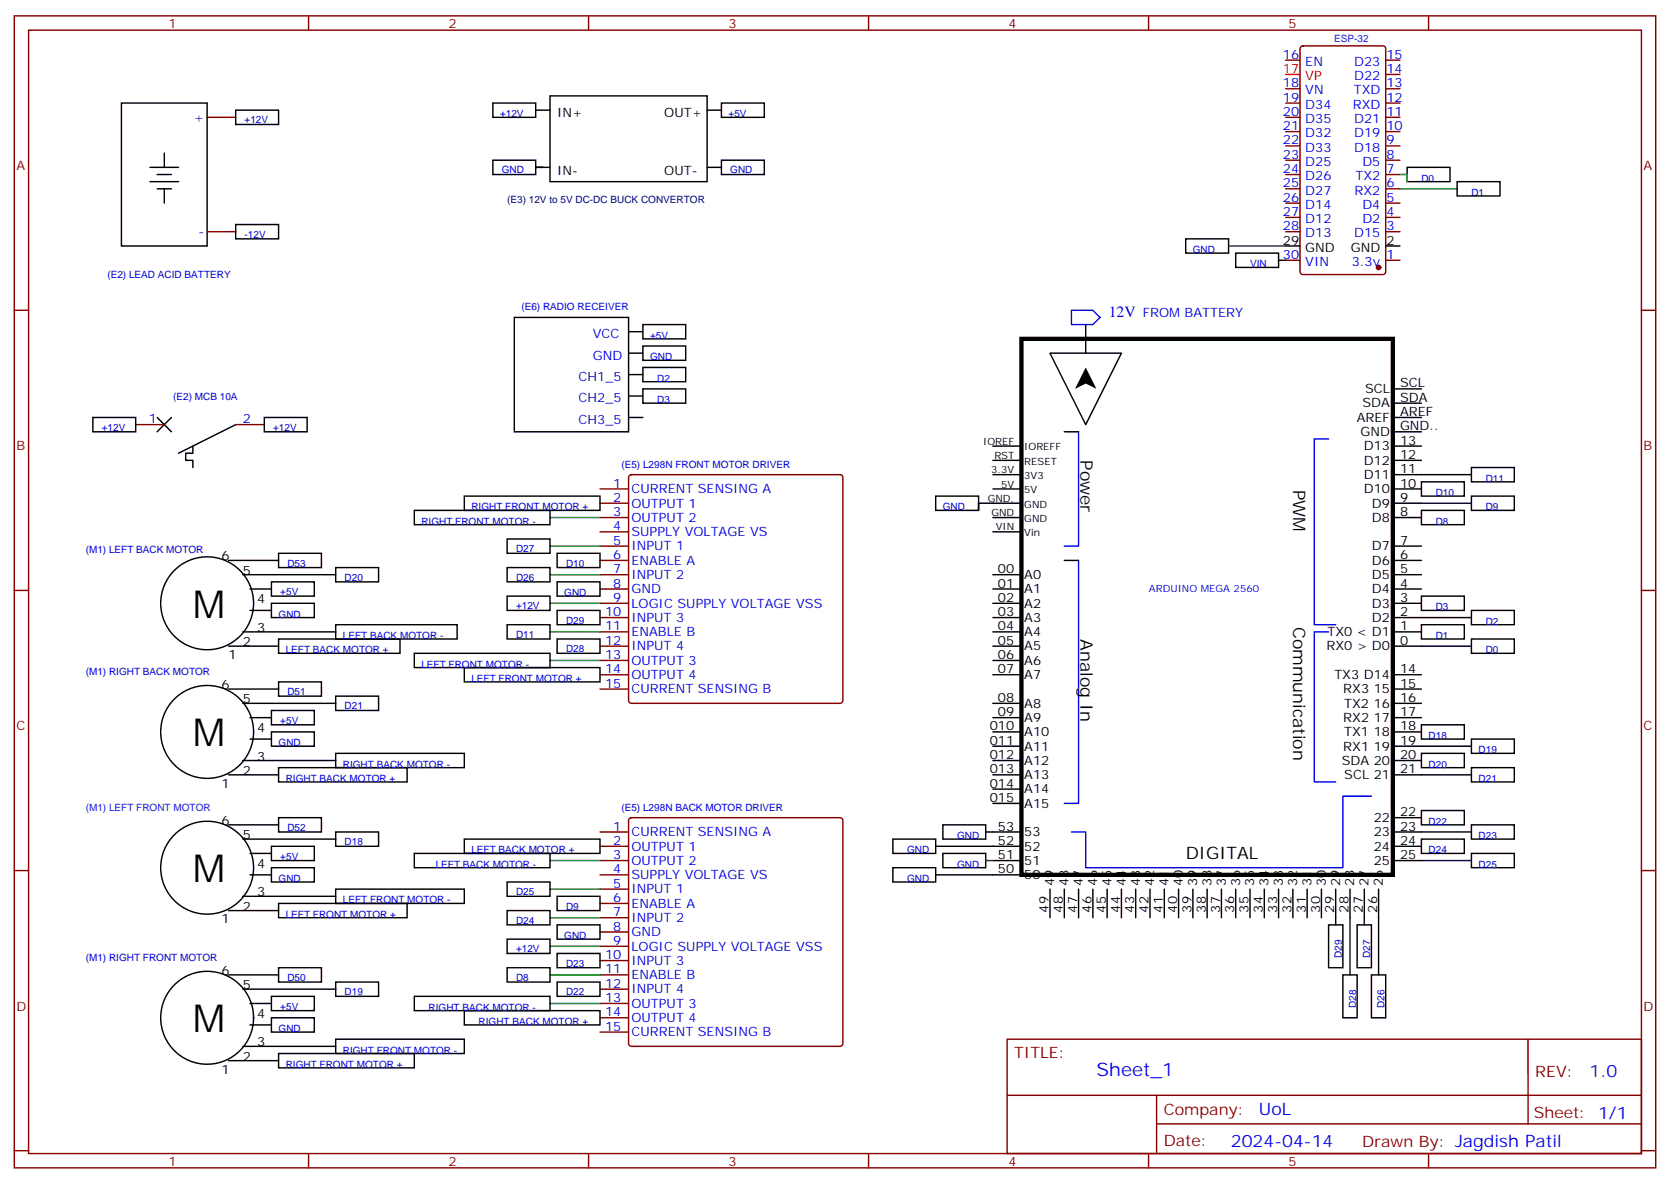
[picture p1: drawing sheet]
<svg xmlns="http://www.w3.org/2000/svg" width="412mm" height="292mm" viewBox="0 0 412 292" stroke-linecap="round" stroke-linejoin="round" font-family="sans-serif">
<g fill="none" stroke="#870000" stroke-width=".35">
<path d="M3.5 3.9h405.4v284.4h-405.4zM7.1 7.4h398.2v277.3h-398.2zM76.2 3.9v3.5M145.3 3.9v3.5M214.5 3.9v3.5M283.6 3.9v3.5M317.5 14.9h3.5M321.3 11.5l.4-.2h19.8a.71 .71 0 0 1 .7 .7v55.1a.76 .76 0 0 1-.7 .7h-19.8a.76 .76 0 0 1-.7-.7v-55.1zM342.2 18.4h3.5M342.2 14.9h3.5M352.8 3.9v3.5M51.2 29h7"/>
<path d="M317.5 39.5h3.5M317.5 36h3.5M317.5 32.5h3.5M317.5 29h3.5M317.5 25.4h3.5M317.5 21.9h3.5M342.2 39.5h3.5M342.2 36h3.5M342.2 32.5h3.5M342.2 29h3.5M342.2 25.4h3.5M342.2 21.9h3.5"/>
<path d="M51.2 57.2h7M317.5 57.2h3.5M317.5 53.7h3.5M317.5 50.1h3.5M317.5 46.6h3.5M317.5 43.1h3.5M342.2 57.2h3.5M342.2 53.7h3.5M342.2 50.1h3.5M342.2 46.6h3.5M342.2 43.1h3.5M3.5 76.6h3.6"/>
<path d="M317.5 64.2h3.5M342.2 64.2h3.5M405.3 76.6h3.6M33.5 104.8h7.1M58.2 104.8h7.1M155.5 117.4l.4-.2h51.5a.71 .71 0 0 1 .7 .7v55a.76 .76 0 0 1-.7 .7h-51.5a.76 .76 0 0 1-.7-.7v-55zM148.2 120.7h7M148.2 124.2h7M148.2 127.7h7M148.2 131.3h7M148.2 134.8h7M148.2 138.3h7"/>
<path d="M3.5 145.7h3.6M148.2 141.9h7M148.2 145.4h7M148.2 148.9h7M148.2 152.4h7M148.2 156h7M148.2 159.5h7M405.3 145.7h3.6M148.2 163h7M148.2 166.5h7M148.2 170.1h7M3.5 214.9h3.6"/>
<path d="M148.2 205.4h7M148.2 208.9h7M148.2 212.4h7M148.2 215.9h7M148.2 219.5h7M155.5 202l.4-.2h51.5a.71 .71 0 0 1 .7 .7v55.1a.76 .76 0 0 1-.7 .7h-51.5a.76 .76 0 0 1-.7-.7v-55.1zM405.3 214.9h3.6M148.2 223h7M148.2 226.5h7M148.2 230h7M148.2 233.6h7M148.2 237.1h7"/>
<path d="M148.2 240.6h7M148.2 244.2h7M148.2 247.7h7M148.2 251.2h7M148.2 254.7h7M248.7 256.5h156.6v28.2h-156.6zM377.3 256.5v20.9M248.7 270.4h156.5M285.6 277.4h119.6M285.6 270.4v14.1M3.5 284h3.6M76.2 284.7v3.6"/>
<path d="M145.3 284.7v3.6M214.5 284.7v3.6M283.6 284.7v3.6M352.8 284.7v3.6M405.3 284h3.6"/>
</g>
<path d="M264.6 76.6h5.3l1.7 1.8-1.7 1.7h-5.3zM266.3 106.6v28.2h-3.5M328.1 108.3h-3.5v45.9h5.2M266.3 138.3v60h-3.5M328.1 156h-3.5v37h5.2M338.7 196.5h-7.1v17.7h-63.5v-8.8h-3.5" fill="none" stroke="#00f" stroke-width=".35"/>
<g fill="none" stroke="#000" stroke-width=".35">
<path d="M30 25.4h21.2v35.3h-21.2zM40.6 37.8v3.5M58.2 27.2h10.6v3.5h-10.6zM121.7 25.4h10.6v3.6h-10.6zM121.7 39.5h10.6v3.6h-10.6zM132.3 27.2h3.5M135.8 23.7h38.8v21.1h-38.8zM174.6 27.2h3.6M178.2 25.4h10.5v3.6h-10.5zM178.2 39.5h10.5v3.6h-10.5zM37 41.3h7.1M37 44.8h7.1"/>
<path d="M38.8 43.1h3.5M38.8 46.6h3.5M40.6 46.6v3.5M58.2 55.4h10.6v3.5h-10.6zM134.1 41.3h-1.8h3.5M174.6 41.3h3.6M292.8 58.9h10.6v3.6h-10.6zM347.5 41.3h10.6v3.5h-10.6zM359.8 44.8h10.6v3.6h-10.6zM127 78.4h28.2v28.2h-28.2zM305.2 62.5h10.5v3.5h-10.5zM315.7 64.2h1.8"/>
<path d="M317.5 60.7h3.5M342.2 60.7h3.5M155.2 97.8h3.5M155.2 92.5h3.5M155.2 87.2h3.5M155.2 81.9h3.5M158.7 96h10.6v3.5h-10.6zM158.7 90.7h10.6v3.5h-10.6zM158.7 85.4h10.6v3.5h-10.6zM158.7 80.1h10.6v3.5h-10.6zM259.3 87.2h17.6l-8.8 17.6zM268.1 80.1v7.1"/>
<path d="M344 99.5h7M344 96h7M22.9 103h10.6v3.6h-10.6zM38.8 103l3.5 3.6M42.3 103l-3.5 3.6M47.6 110.1v1.8h-1.7v1.7h1.7v1.8M58.2 104.8l-14.1 7.1M65.3 103h10.5v3.6h-10.5zM155.2 103h3.5M245.2 117.2h7M245.2 113.6h7M245.2 110.1h7"/>
<path d="M262.8 106.6h3.5M344 117.2h19.4M344 113.6h7M344 110.1h7M344 103h7M344 106.6h7M351 118.9h10.6v3.5h-10.6zM363.4 115.4h10.5v3.5h-10.5zM56.4 138.3h12.4M68.8 136.6h10.6v3.5h-10.6zM102.3 126h33.5v3.5h-33.5zM114.7 122.4h33.5v3.6h-33.5z"/>
<path d="M125.2 133h10.6v3.6h-10.6zM137.6 136.6h10.6v3.5h-10.6zM231.1 122.4h10.6v3.6h-10.6zM245.2 127.7h7M245.2 120.7h7M245.2 131.3h7M252.2 124.2h-10.5v1.8M262.8 138.3h3.5M344 134.8h7M344 127.7h7M344 124.2h7M344 120.7h7"/>
<path d="M344 138.3h7M351 126h10.6v3.5h-10.6zM363.4 122.4h10.5v3.6h-10.5zM56.4 159.5h12.4M60 141.9h22.9M60 156h22.9M61.7 145.4h5.3M61.7 150.7h5.3M67 143.6h10.6v3.5h-10.6zM67 148.9h10.6v3.5h-10.6zM68.8 157.7h30v3.6h-30zM82.9 140.1h10.6v3.5h-10.6z"/>
<path d="M82.9 154.2h30v3.5h-30zM125.2 140.1h10.6v3.5h-10.6zM125.2 147.1h10.6v3.6h-10.6zM125.2 154.2h10.6v3.5h-10.6zM137.6 143.6h10.6v3.5h-10.6zM137.6 150.7h10.6v3.5h-10.6zM137.6 157.7h10.6v3.6h-10.6zM245.2 141.9h7M245.2 145.4h7M245.2 148.9h7M245.2 152.4h7M245.2 156h7"/>
<path d="M245.2 159.5h7M344 141.9h7M344 145.4h7M344 148.9h7M344 152.4h19.4M344 156h7M344 159.5h7M351 147.1h10.6v3.6h-10.6zM351 154.2h10.6v3.5h-10.6zM363.4 150.7h10.5v3.5h-10.5zM363.4 157.7h10.5v3.6h-10.5zM56.4 170.1h12.4"/>
<path d="M60 173.6h22.9M61.7 177.1h5.3M67 175.4h10.6v3.5h-10.6zM68.8 168.3h10.6v3.5h-10.6zM82.9 171.8h10.6v3.6h-10.6zM102.3 161.3h33.5v3.5h-33.5zM114.7 164.8h33.5v3.5h-33.5zM245.2 163h7M245.2 166.5h7M245.2 173.6h7M245.2 177.1h7M344 166.5h7"/>
<path d="M344 173.6h7M344 177.1h7M344 170.1h7M351 178.9h10.6v3.5h-10.6zM56.4 191.2h12.4M60 187.7h22.9M61.7 182.4h5.3M67 180.7h10.6v3.5h-10.6zM68.8 189.5h31.7v3.5h-31.7zM82.9 185.9h31.8v3.6h-31.8zM245.2 180.7h7M245.2 184.2h7"/>
<path d="M245.2 187.7h7M245.2 191.2h7M245.2 194.8h7M245.2 198.3h7M344 180.7h7M344 184.2h19.4M344 187.7h7M344 191.2h19.4M351 185.9h10.6v3.6h-10.6zM363.4 182.4h10.5v3.5h-10.5zM363.4 189.5h10.5v3.5h-10.5zM56.4 203.6h12.4"/>
<path d="M60 207.1h22.9M61.7 215.9h5.3M61.7 210.6h5.3M67 208.9h10.6v3.5h-10.6zM67 214.2h10.6v3.5h-10.6zM68.8 201.8h10.6v3.6h-10.6zM82.9 205.4h10.6v3.5h-10.6zM82.9 219.5h31.8v3.5h-31.8zM102.3 210.6h33.5v3.6h-33.5zM114.7 207.1h33.5v3.5h-33.5zM125.2 217.7h10.6v3.5h-10.6zM220.5 207.1h10.6v3.5h-10.6z"/>
<path d="M220.5 214.2h10.6v3.5h-10.6zM231.1 208.9h21.1M231.1 215.9h21.1M232.8 203.6h10.6v3.5h-10.6zM232.8 210.6h10.6v3.6h-10.6zM243.4 205.4h8.8M245.2 212.4h7M259.3 219.5v7M262.8 219.5v7M266.3 219.5v7M269.9 219.5v7M273.4 219.5v7"/>
<path d="M276.9 219.5v7M280.5 219.5v7M284 219.5v7M287.5 219.5v7M291 219.5v7M294.6 219.5v7M298.1 219.5v7M301.6 219.5v7M305.2 219.5v7M308.7 219.5v7M312.2 219.5v7M315.7 219.5v7"/>
<path d="M319.3 219.5v7M322.8 219.5v7M326.3 219.5v7M329.8 219.5v8.8M333.4 219.5v7M336.9 219.5v7M340.4 219.5v21.1M344 208.9h7M344 205.4h7M344 212.4h7M344 201.8h7M351 200.1h10.6v3.5h-10.6z"/>
<path d="M351 207.1h10.6v3.5h-10.6zM363.4 203.6h10.5v3.5h-10.5zM363.4 210.6h10.5v3.6h-10.5zM56.4 224.8h12.4M60 221.2h22.9M68.8 223h31.7v3.5h-31.7zM68.8 238.9h10.6v3.5h-10.6zM125.2 238.9h10.6v3.5h-10.6zM125.2 231.8h10.6v3.5h-10.6zM125.2 224.8h10.6v3.5h-10.6zM137.6 235.3h10.6v3.6h-10.6zM137.6 228.3h10.6v3.5h-10.6z"/>
<path d="M137.6 221.2h10.6v3.6h-10.6zM328.1 228.3h3.5v10.6h-3.5zM335.1 228.3h3.6v10.6h-3.6zM56.4 240.6h12.4M60 244.2h22.9M60 258.3h22.9M61.7 247.7h5.3M61.7 253h5.3M67 245.9h10.6v3.5h-10.6zM67 251.2h10.6v3.5h-10.6zM82.9 242.4h10.6v3.5h-10.6zM82.9 256.5h31.8v3.5h-31.8z"/>
<path d="M102.3 245.9h33.5v3.5h-33.5zM114.7 249.4h33.5v3.6h-33.5zM137.6 242.4h10.6v3.5h-10.6zM331.6 240.6h3.5v10.6h-3.5zM338.7 240.6h3.5v10.6h-3.5zM56.4 261.8h12.4M68.8 260h33.5v3.6h-33.5z"/>
<circle cx="51.2" cy="148.9" r="11.5"/>
<circle cx="51.2" cy="180.7" r="11.5"/>
<circle cx="51.2" cy="214.2" r="11.5"/>
<circle cx="51.2" cy="251.2" r="11.5"/>
</g>
<path d="M268.1 90.7l2.7 5.3-2.7-1.3-2.6 1.3z" fill="#000"/>
<circle cx="340.4" cy="66" r=".53" fill="#870000" stroke="#870000" stroke-width=".35"/>
<path d="M317.5 18.4h3.5" fill="none" stroke="#f00" stroke-width=".35"/>
<path d="M252.2 83.6h91.8v132.3h-91.8z" fill="none" stroke="#000" stroke-width="1.1"/>
<g fill="none" stroke="#008700" stroke-width=".35">
<path d="M345.7 46.6h14.1M345.7 43.1h1.8v1.7M135.8 127.7h12.4M135.8 134.8h12.4M135.8 156h12.4M135.8 141.9h12.4M135.8 148.9h12.4M135.8 163h12.4M135.8 212.4h12.4M135.8 219.5h12.4M135.8 226.5h12.4M135.8 233.6h12.4"/>
<path d="M135.8 240.6h12.4M135.8 247.7h12.4"/>
</g>
<path d="M303.4 60.7h14.1M243.4 212.4h1.8" fill="none" stroke="#333" stroke-width=".35"/>
<path d="M351 124.2h12.4M351 159.5h12.4M351 205.4h12.4M351 212.4h12.4M333.4 226.5v14.1M336.9 226.5v1.8" fill="none" stroke="#003" stroke-width=".35"/>
<g font-size="9.5">
<text x="47.6" y="152.4">M</text>
<text x="47.6" y="184.2">M</text>
<text x="47.6" y="217.7">M</text>
<text x="47.6" y="254.7">M</text>
</g>
<text font-size="4.6" fill="#00f" x="270.8" y="265.5">Sheet_1</text>
<g font-size="4.2">
<text x="266.8" y="113.6" transform="rotate(90 266.8 113.6)">Power</text>
<text x="319.3" y="121" transform="rotate(90 319.3 121)">PWM</text>
<text x="319.3" y="154.7" transform="rotate(90 319.3 154.7)">Communication</text>
<text x="266.8" y="157.7" transform="rotate(90 266.8 157.7)">Analog In</text>
<text x="292.8" y="212">DIGITAL</text>
</g>
<g font-size="4.2" fill="#00f">
<text x="392.5" y="265.8">1.0</text>
<text x="310.9" y="275.3">UoL</text>
<text x="304" y="283.1">2024-04-14</text>
</g>
<text font-size="3.9" fill="#00f" x="273.8" y="78.4">12V</text>
<g font-size="3.9" fill="#800">
<text x="250.5" y="261.1">TITLE:</text>
<text x="379.1" y="265.8">REV:</text>
<text x="287.4" y="275.3">Company:</text>
<text x="378.7" y="275.9">Sheet: 1/1</text>
<text x="287.4" y="283">Date:</text>
<text x="336.4" y="283.1">Drawn By: Jagdish Patil</text>
</g>
<g font-size="3.2" fill="#800">
<text x="41.6" y="6.9">1</text>
<text x="110.8" y="6.9">2</text>
<text x="179.9" y="6.9">3</text>
<text x="249.1" y="6.9">4</text>
<text x="318.2" y="6.9">5</text>
<text x="4.1" y="42">A</text>
<text x="405.9" y="42">A</text>
<text x="4.1" y="111.2">B</text>
<text x="405.9" y="111.2">B</text>
<text x="4.1" y="180.3">C</text>
<text x="405.9" y="180.3">C</text>
<text x="4.1" y="249.4">D</text>
<text x="405.9" y="249.4">D</text>
<text x="41.6" y="287.7">1</text>
<text x="110.8" y="287.7">2</text>
<text x="179.9" y="287.7">3</text>
<text x="249.1" y="287.7">4</text>
<text x="318.2" y="287.7">5</text>
</g>
<g font-size="3.2" fill="#00f">
<text x="316.8" y="14.5">16</text>
<text x="322.3" y="16.3">EN</text>
<text x="334.4" y="16.3">D23</text>
<text x="342.4" y="14.5">15</text>
<text x="316.8" y="21.6">18</text>
<text x="322.3" y="23.3">VN</text>
<text x="334.3" y="23.3">TXD</text>
<text x="334.4" y="19.8">D22</text>
<text x="342.4" y="21.6">13</text>
<text x="342.4" y="18">14</text>
<text x="316.8" y="25.1">19</text>
<text x="316.8" y="28.6">20</text>
<text x="322.3" y="26.8">D34</text>
<text x="334.1" y="26.8">RXD</text>
<text x="342.4" y="28.6">11</text>
<text x="342.4" y="25.1">12</text>
<text x="47.9" y="30">+</text>
<text x="316.8" y="32.1">21</text>
<text x="316.8" y="35.7">22</text>
<text x="322.3" y="30.4">D35</text>
<text x="322.3" y="33.9">D32</text>
<text x="334.4" y="33.9">D19</text>
<text x="334.4" y="30.4">D21</text>
<text x="342.4" y="35.7">9</text>
<text x="342.4" y="32.1">10</text>
<text x="316.8" y="39.2">23</text>
<text x="322.3" y="37.4">D33</text>
<text x="322.3" y="41">D25</text>
<text x="334.4" y="37.4">D18</text>
<text x="336.4" y="41">D5</text>
<text x="342.4" y="39.2">8</text>
<text x="316.8" y="42.7">24</text>
<text x="316.8" y="46.2">25</text>
<text x="322.3" y="44.5">D26</text>
<text x="334.7" y="44.5">TX2</text>
<text x="342.4" y="46.2">6</text>
<text x="342.4" y="42.7">7</text>
<text x="316.8" y="49.8">26</text>
<text x="316.8" y="53.3">27</text>
<text x="322.3" y="48">D27</text>
<text x="322.3" y="51.5">D14</text>
<text x="334.5" y="48">RX2</text>
<text x="336.4" y="51.5">D4</text>
<text x="342.4" y="53.3">4</text>
<text x="342.4" y="49.8">5</text>
<text x="49" y="58.2">-</text>
<text x="316.8" y="56.8">28</text>
<text x="322.3" y="55.1">D12</text>
<text x="322.3" y="58.6">D13</text>
<text x="334.4" y="58.6">D15</text>
<text x="336.4" y="55.1">D2</text>
<text x="342.4" y="56.8">3</text>
<text x="316.8" y="63.9">30</text>
<text x="322.3" y="65.7">VIN</text>
<text x="333.8" y="65.7">3.3v</text>
<text x="342.4" y="63.9">1</text>
<text x="282.2" y="78.4">FROM BATTERY</text>
<text x="36.8" y="104.5">1</text>
<text x="60" y="104.5">2</text>
<text x="151.4" y="120.3">1</text>
<text x="151.4" y="123.9">2</text>
<text x="155.9" y="121.7">CURRENT SENSING A</text>
<text x="155.9" y="125.3">OUTPUT 1</text>
<text x="151.4" y="127.4">3</text>
<text x="151.4" y="130.9">4</text>
<text x="155.9" y="128.8">OUTPUT 2</text>
<text x="151.4" y="134.4">5</text>
<text x="151.4" y="138">6</text>
<text x="155.9" y="132.3">SUPPLY VOLTAGE VS</text>
<text x="155.9" y="135.9">INPUT 1</text>
<text x="151.4" y="141.5">7</text>
<text x="155.9" y="139.4">ENABLE A</text>
<text x="155.9" y="142.9">INPUT 2</text>
<text x="151.4" y="145">8</text>
<text x="151.4" y="148.6">9</text>
<text x="155.9" y="146.4">GND</text>
<text x="155.9" y="150">LOGIC SUPPLY VOLTAGE VSS</text>
<text x="149.4" y="152.1">10</text>
<text x="149.4" y="155.6">11</text>
<text x="155.9" y="153.5">INPUT 3</text>
<text x="149.4" y="159.1">12</text>
<text x="155.9" y="157">ENABLE B</text>
<text x="155.9" y="160.5">INPUT 4</text>
<text x="149.4" y="162.7">13</text>
<text x="149.4" y="166.2">14</text>
<text x="155.9" y="164.1">OUTPUT 3</text>
<text x="155.9" y="167.6">OUTPUT 4</text>
<text x="149.4" y="169.7">15</text>
<text x="155.9" y="171.1">CURRENT SENSING B</text>
<text x="151.4" y="205">1</text>
<text x="151.4" y="208.5">2</text>
<text x="155.9" y="206.4">CURRENT SENSING A</text>
<text x="155.9" y="209.9">OUTPUT 1</text>
<text x="151.4" y="212.1">3</text>
<text x="151.4" y="215.6">4</text>
<text x="155.9" y="213.5">OUTPUT 2</text>
<text x="151.4" y="219.1">5</text>
<text x="155.9" y="217">SUPPLY VOLTAGE VS</text>
<text x="155.9" y="220.5">INPUT 1</text>
<text x="151.4" y="222.6">6</text>
<text x="151.4" y="226.2">7</text>
<text x="155.9" y="224">ENABLE A</text>
<text x="155.9" y="227.6">INPUT 2</text>
<text x="151.4" y="229.7">8</text>
<text x="151.4" y="233.2">9</text>
<text x="155.9" y="231.1">GND</text>
<text x="149.4" y="236.7">10</text>
<text x="155.9" y="234.6">LOGIC SUPPLY VOLTAGE VSS</text>
<text x="155.9" y="238.2">INPUT 3</text>
<text x="149.4" y="240.3">11</text>
<text x="149.4" y="243.8">12</text>
<text x="155.9" y="241.7">ENABLE B</text>
<text x="155.9" y="245.2">INPUT 4</text>
<text x="149.4" y="247.3">13</text>
<text x="149.4" y="250.9">14</text>
<text x="155.9" y="248.7">OUTPUT 3</text>
<text x="149.4" y="254.4">15</text>
<text x="155.9" y="252.3">OUTPUT 4</text>
<text x="155.9" y="255.8">CURRENT SENSING B</text>
</g>
<g font-size="3.2" fill="#f00">
<text x="316.8" y="18">17</text>
<text x="322.3" y="19.8">VP</text>
</g>
<g font-size="3.2">
<text x="137.6" y="29">IN+</text>
<text x="164" y="29">OUT+</text>
<text x="137.6" y="43.1">IN-</text>
<text x="164" y="43.1">OUT-</text>
<text x="316.8" y="60.4">29</text>
<text x="322.3" y="62.1">GND</text>
<text x="333.6" y="62.1">GND</text>
<text x="342.4" y="60.4">2</text>
<text x="345.7" y="95.6">SCL</text>
<text x="336.5" y="100.6">SDA</text>
<text x="337.1" y="97">SCL</text>
<text x="345.7" y="99.2">SDA</text>
<text x="335" y="104.1">AREF</text>
<text x="336" y="107.6">GND</text>
<text x="345.7" y="102.7">AREF</text>
<text x="345.7" y="106.2">GND..</text>
<text x="336.8" y="111.2">D13</text>
<text x="345.7" y="109.7">13</text>
<text x="345.7" y="113.3">12</text>
<text x="336.8" y="118.2">D11</text>
<text x="336.8" y="114.7">D12</text>
<text x="345.7" y="116.8">11</text>
<text x="336.8" y="121.7">D10</text>
<text x="338.8" y="125.3">D9</text>
<text x="345.7" y="123.9">9</text>
<text x="345.7" y="120.3">10</text>
<text x="338.8" y="128.8">D8</text>
<text x="345.7" y="127.4">8</text>
<text x="338.8" y="135.9">D7</text>
<text x="345.7" y="134.4">7</text>
<text x="345.7" y="138">6</text>
<text x="54.7" y="138.3">6</text>
<text x="60" y="141.9">5</text>
<text x="246.4" y="141.5">00</text>
<text x="252.9" y="142.9">A0</text>
<text x="338.8" y="142.9">D5</text>
<text x="338.8" y="139.4">D6</text>
<text x="345.7" y="141.5">5</text>
<text x="63.5" y="148.9">4</text>
<text x="246.4" y="145">01</text>
<text x="246.4" y="148.6">02</text>
<text x="252.9" y="146.4">A1</text>
<text x="252.9" y="150">A2</text>
<text x="338.8" y="150">D3</text>
<text x="338.8" y="146.4">D4</text>
<text x="345.7" y="148.6">3</text>
<text x="345.7" y="145">4</text>
<text x="63.5" y="156">3</text>
<text x="246.4" y="152.1">03</text>
<text x="246.4" y="155.6">04</text>
<text x="252.9" y="153.5">A3</text>
<text x="338.8" y="153.5">D2</text>
<text x="345.7" y="155.6">1</text>
<text x="345.7" y="152.1">2</text>
<text x="60" y="159.5">2</text>
<text x="246.4" y="159.1">05</text>
<text x="252.9" y="157">A4</text>
<text x="252.9" y="160.5">A5</text>
<text x="327.6" y="160.5">RX0 &gt; D0</text>
<text x="327.8" y="157">TX0 &lt; D1</text>
<text x="345.7" y="159.1">0</text>
<text x="56.4" y="162.7">1</text>
<text x="246.4" y="162.7">06</text>
<text x="246.4" y="166.2">07</text>
<text x="252.9" y="164.1">A6</text>
<text x="252.9" y="167.6">A7</text>
<text x="329.5" y="167.6">TX3 D14</text>
<text x="345.7" y="166.2">14</text>
<text x="54.7" y="170.1">6</text>
<text x="60" y="173.6">5</text>
<text x="246.4" y="173.2">08</text>
<text x="331.7" y="171.1">RX3 15</text>
<text x="345.7" y="173.2">16</text>
<text x="345.7" y="169.7">15</text>
<text x="246.4" y="176.8">09</text>
<text x="252.9" y="174.7">A8</text>
<text x="252.9" y="178.2">A9</text>
<text x="331.7" y="178.2">RX2 17</text>
<text x="332" y="174.7">TX2 16</text>
<text x="345.7" y="176.8">17</text>
<text x="63.5" y="180.7">4</text>
<text x="244.4" y="180.3">010</text>
<text x="244.4" y="183.8">011</text>
<text x="252.9" y="181.7">A10</text>
<text x="252.9" y="185.2">A11</text>
<text x="331.7" y="185.2">RX1 19</text>
<text x="332" y="181.7">TX1 18</text>
<text x="345.7" y="183.8">19</text>
<text x="345.7" y="180.3">18</text>
<text x="60" y="191.2">2</text>
<text x="63.5" y="187.7">3</text>
<text x="244.4" y="187.4">012</text>
<text x="244.4" y="190.9">013</text>
<text x="252.9" y="188.8">A12</text>
<text x="331.3" y="188.8">SDA 20</text>
<text x="345.7" y="190.9">21</text>
<text x="345.7" y="187.4">20</text>
<text x="54.7" y="194.4">1</text>
<text x="244.4" y="194.4">014</text>
<text x="244.4" y="197.9">015</text>
<text x="252.9" y="192.3">A13</text>
<text x="252.9" y="195.8">A14</text>
<text x="332" y="192.3">SCL 21</text>
<text x="54.7" y="203.6">6</text>
<text x="252.9" y="199.4">A15</text>
<text x="339.2" y="202.9">22</text>
<text x="345.7" y="201.5">22</text>
<text x="60" y="207.1">5</text>
<text x="246.4" y="205">53</text>
<text x="246.4" y="208.5">52</text>
<text x="252.9" y="206.4">53</text>
<text x="252.9" y="209.9">52</text>
<text x="339.2" y="209.9">24</text>
<text x="339.2" y="206.4">23</text>
<text x="345.7" y="208.5">24</text>
<text x="345.7" y="205">23</text>
<text x="63.5" y="214.2">4</text>
<text x="246.4" y="212.1">51</text>
<text x="246.4" y="215.6">50</text>
<text x="252.9" y="213.5">51</text>
<text x="339.2" y="213.5">25</text>
<text x="345.7" y="212.1">25</text>
<text x="63.5" y="221.2">3</text>
<text x="252.9" y="217">50</text>
<text x="260.3" y="218.8" transform="rotate(-90 260.3 218.8)">49</text>
<text x="263.9" y="218.8" transform="rotate(-90 263.9 218.8)">48</text>
<text x="267.4" y="218.8" transform="rotate(-90 267.4 218.8)">47</text>
<text x="270.9" y="218.8" transform="rotate(-90 270.9 218.8)">46</text>
<text x="274.5" y="218.8" transform="rotate(-90 274.5 218.8)">45</text>
<text x="278" y="218.8" transform="rotate(-90 278 218.8)">44</text>
<text x="281.5" y="218.8" transform="rotate(-90 281.5 218.8)">43</text>
<text x="285" y="218.8" transform="rotate(-90 285 218.8)">42</text>
<text x="288.6" y="218.8" transform="rotate(-90 288.6 218.8)">41</text>
<text x="292.1" y="218.8" transform="rotate(-90 292.1 218.8)">40</text>
<text x="295.6" y="218.8" transform="rotate(-90 295.6 218.8)">39</text>
<text x="299.2" y="218.8" transform="rotate(-90 299.2 218.8)">38</text>
<text x="302.7" y="218.8" transform="rotate(-90 302.7 218.8)">37</text>
<text x="306.2" y="218.8" transform="rotate(-90 306.2 218.8)">36</text>
<text x="309.7" y="218.8" transform="rotate(-90 309.7 218.8)">35</text>
<text x="313.3" y="218.8" transform="rotate(-90 313.3 218.8)">34</text>
<text x="316.8" y="218.8" transform="rotate(-90 316.8 218.8)">33</text>
<text x="320.3" y="218.8" transform="rotate(-90 320.3 218.8)">32</text>
<text x="323.8" y="218.8" transform="rotate(-90 323.8 218.8)">31</text>
<text x="327.4" y="218.8" transform="rotate(-90 327.4 218.8)">30</text>
<text x="330.9" y="218.8" transform="rotate(-90 330.9 218.8)">29</text>
<text x="334.4" y="218.8" transform="rotate(-90 334.4 218.8)">28</text>
<text x="338" y="218.8" transform="rotate(-90 338 218.8)">27</text>
<text x="341.5" y="218.8" transform="rotate(-90 341.5 218.8)">26</text>
<text x="54.7" y="227.9">1</text>
<text x="60" y="224.8">2</text>
<text x="258.9" y="225.3" transform="rotate(-90 258.9 225.3)">49</text>
<text x="262.5" y="225.3" transform="rotate(-90 262.5 225.3)">48</text>
<text x="266" y="225.3" transform="rotate(-90 266 225.3)">47</text>
<text x="269.5" y="225.3" transform="rotate(-90 269.5 225.3)">46</text>
<text x="273" y="225.3" transform="rotate(-90 273 225.3)">45</text>
<text x="276.6" y="225.3" transform="rotate(-90 276.6 225.3)">44</text>
<text x="280.1" y="225.3" transform="rotate(-90 280.1 225.3)">43</text>
<text x="283.6" y="225.3" transform="rotate(-90 283.6 225.3)">42</text>
<text x="287.2" y="225.3" transform="rotate(-90 287.2 225.3)">41</text>
<text x="290.7" y="225.3" transform="rotate(-90 290.7 225.3)">40</text>
<text x="294.2" y="225.3" transform="rotate(-90 294.2 225.3)">39</text>
<text x="297.7" y="225.3" transform="rotate(-90 297.7 225.3)">38</text>
<text x="301.3" y="225.3" transform="rotate(-90 301.3 225.3)">37</text>
<text x="304.8" y="225.3" transform="rotate(-90 304.8 225.3)">36</text>
<text x="308.3" y="225.3" transform="rotate(-90 308.3 225.3)">35</text>
<text x="311.9" y="225.3" transform="rotate(-90 311.9 225.3)">34</text>
<text x="315.4" y="225.3" transform="rotate(-90 315.4 225.3)">33</text>
<text x="318.9" y="225.3" transform="rotate(-90 318.9 225.3)">32</text>
<text x="322.4" y="225.3" transform="rotate(-90 322.4 225.3)">31</text>
<text x="326" y="225.3" transform="rotate(-90 326 225.3)">30</text>
<text x="329.5" y="225.3" transform="rotate(-90 329.5 225.3)">29</text>
<text x="333" y="225.3" transform="rotate(-90 333 225.3)">28</text>
<text x="336.5" y="225.3" transform="rotate(-90 336.5 225.3)">27</text>
<text x="340.1" y="225.3" transform="rotate(-90 340.1 225.3)">26</text>
<text x="54.7" y="240.6">6</text>
<text x="60" y="244.2">5</text>
<text x="63.5" y="251.2">4</text>
<text x="60" y="261.8">2</text>
<text x="63.5" y="258.3">3</text>
<text x="54.7" y="265">1</text>
</g>
<g font-size="3.2" fill="#00c">
<text x="146.4" y="83.5">VCC</text>
<text x="146.4" y="88.8">GND</text>
<text x="142.9" y="94.1">CH1_5</text>
<text x="142.9" y="99.3">CH2_5</text>
<text x="142.9" y="104.6">CH3_5</text>
</g>
<g font-size="2.5" fill="#03c">
<text x="329.5" y="10.3">ESP-32</text>
<text x="21.2" y="200.1">(M1) LEFT FRONT MOTOR</text>
</g>
<g font-size="2.5" fill="#00c">
<text x="123.5" y="29">+12V</text>
<text x="179.9" y="29">+5V</text>
<text x="60.4" y="30.5">+12V</text>
<text x="123.9" y="42.8">GND</text>
<text x="180.3" y="42.8">GND</text>
<text x="351" y="44.8">D0</text>
<text x="363.4" y="48.4">D1</text>
<text x="60.4" y="58.7">-12V</text>
<text x="294.6" y="62.5">GND</text>
<text x="26.5" y="68.7">(E2) LEAD ACID BATTERY</text>
<text x="308.7" y="66">VIN</text>
<text x="128.8" y="76.6">(E6) RADIO RECEIVER</text>
<text x="160.5" y="83.6">+5V</text>
<text x="160.5" y="88.9">GND</text>
<text x="162.3" y="94.2">D2</text>
<text x="42.8" y="98.7">(E2) MCB 10A</text>
<text x="162.3" y="99.5">D3</text>
<text x="25.1" y="106.3">+12V</text>
<text x="67.5" y="106.3">+12V</text>
<text x="153.5" y="115.4">(E5) L298N FRONT MOTOR DRIVER</text>
<text x="366.9" y="118.9">D11</text>
<text x="116.4" y="126">RIGHT FRONT MOTOR +</text>
<text x="232.8" y="126">GND</text>
<text x="354.5" y="122.4">D10</text>
<text x="366.9" y="126">D9</text>
<text x="104.1" y="129.5">RIGHT FRONT MOTOR -</text>
<text x="354.5" y="129.5">D8</text>
<text x="21.2" y="136.6">(M1) LEFT BACK MOTOR</text>
<text x="127.4" y="136.3">D27</text>
<text x="71" y="139.8">D53</text>
<text x="85.1" y="143.4">D20</text>
<text x="127.4" y="143.4">D26</text>
<text x="139.8" y="139.8">D10</text>
<text x="69.2" y="146.9">+5V</text>
<text x="139.3" y="147.1">GND</text>
<text x="68.8" y="152.4">GND</text>
<text x="127.4" y="150.4">+12V</text>
<text x="139.8" y="153.9">D29</text>
<text x="354.5" y="150.7">D3</text>
<text x="366.9" y="154.2">D2</text>
<text x="70.6" y="161.3">LEFT BACK MOTOR +</text>
<text x="84.7" y="157.7">LEFT BACK MOTOR -</text>
<text x="127.4" y="157.5">D11</text>
<text x="139.8" y="161">D28</text>
<text x="354.5" y="157.7">D1</text>
<text x="366.9" y="161.3">D0</text>
<text x="21.2" y="166.5">(M1) RIGHT BACK MOTOR</text>
<text x="104.1" y="164.8">LEFT FRONT MOTOR -</text>
<text x="71" y="171.6">D51</text>
<text x="116.4" y="168.3">LEFT FRONT MOTOR +</text>
<text x="69.2" y="178.6">+5V</text>
<text x="85.1" y="175.1">D21</text>
<text x="68.8" y="184.2">GND</text>
<text x="352.8" y="182.4">D18</text>
<text x="365.1" y="185.9">D19</text>
<text x="84.7" y="189.5">RIGHT BACK MOTOR -</text>
<text x="352.8" y="189.5">D20</text>
<text x="70.6" y="193">RIGHT BACK MOTOR +</text>
<text x="365.1" y="193">D21</text>
<text x="153.5" y="200.1">(E5) L298N BACK MOTOR DRIVER</text>
<text x="352.8" y="203.6">D22</text>
<text x="71" y="205.1">D52</text>
<text x="85.1" y="208.6">D18</text>
<text x="236.4" y="207.1">GND</text>
<text x="365.1" y="207.1">D23</text>
<text x="69.2" y="212.2">+5V</text>
<text x="107.6" y="214.2">LEFT BACK MOTOR -</text>
<text x="116.4" y="210.6">LEFT BACK MOTOR +</text>
<text x="224" y="210.6">GND</text>
<text x="236.4" y="214.2">GND</text>
<text x="352.8" y="210.6">D24</text>
<text x="365.1" y="214.2">D25</text>
<text x="68.8" y="217.7">GND</text>
<text x="127.4" y="221">D25</text>
<text x="224" y="217.7">GND</text>
<text x="70.6" y="226.5">LEFT FRONT MOTOR +</text>
<text x="84.7" y="223">LEFT FRONT MOTOR -</text>
<text x="139.8" y="224.5">D9</text>
<text x="127.4" y="228">D24</text>
<text x="139.3" y="231.8">GND</text>
<text x="21.2" y="237.1">(M1) RIGHT FRONT MOTOR</text>
<text x="127.4" y="235.1">+12V</text>
<text x="139.8" y="238.6">D23</text>
<text x="331.3" y="236.4" transform="rotate(-90 331.3 236.4)">D29</text>
<text x="338.4" y="236.4" transform="rotate(-90 338.4 236.4)">D27</text>
<text x="71" y="242.1">D50</text>
<text x="85.1" y="245.7">D19</text>
<text x="127.4" y="242.1">D8</text>
<text x="139.8" y="245.7">D22</text>
<text x="69.2" y="249.2">+5V</text>
<text x="105.8" y="249.4">RIGHT BACK MOTOR -</text>
<text x="334.9" y="248.8" transform="rotate(-90 334.9 248.8)">D28</text>
<text x="341.9" y="248.8" transform="rotate(-90 341.9 248.8)">D26</text>
<text x="68.8" y="254.7">GND</text>
<text x="118.2" y="253">RIGHT BACK MOTOR +</text>
<text x="70.6" y="263.6">RIGHT FRONT MOTOR +</text>
<text x="84.7" y="260">RIGHT FRONT MOTOR -</text>
</g>
<text font-size="2.5" fill="#000080" x="125.2" y="50.1">(E3) 12V to 5V DC-DC BUCK CONVERTOR</text>
<g font-size="2.5">
<text x="242.8" y="109.7">IOREF</text>
<text x="245.5" y="113.3">RST</text>
<text x="252.9" y="111.2">IOREFF</text>
<text x="244.8" y="116.8">3.3V</text>
<text x="252.9" y="118.2">3V3</text>
<text x="252.9" y="114.7">RESET</text>
<text x="243.9" y="123.9">GND.</text>
<text x="247.2" y="120.3">5V</text>
<text x="252.9" y="125.3">GND</text>
<text x="252.9" y="121.7">5V</text>
<text x="244.8" y="127.4">GND</text>
<text x="245.9" y="130.9">VIN</text>
<text x="252.9" y="128.8">GND</text>
<text x="252.9" y="132.3">Vin</text>
</g>
<text font-size="2.5" fill="#00f" x="283.7" y="146.2">ARDUINO MEGA 2560</text>
</svg>
